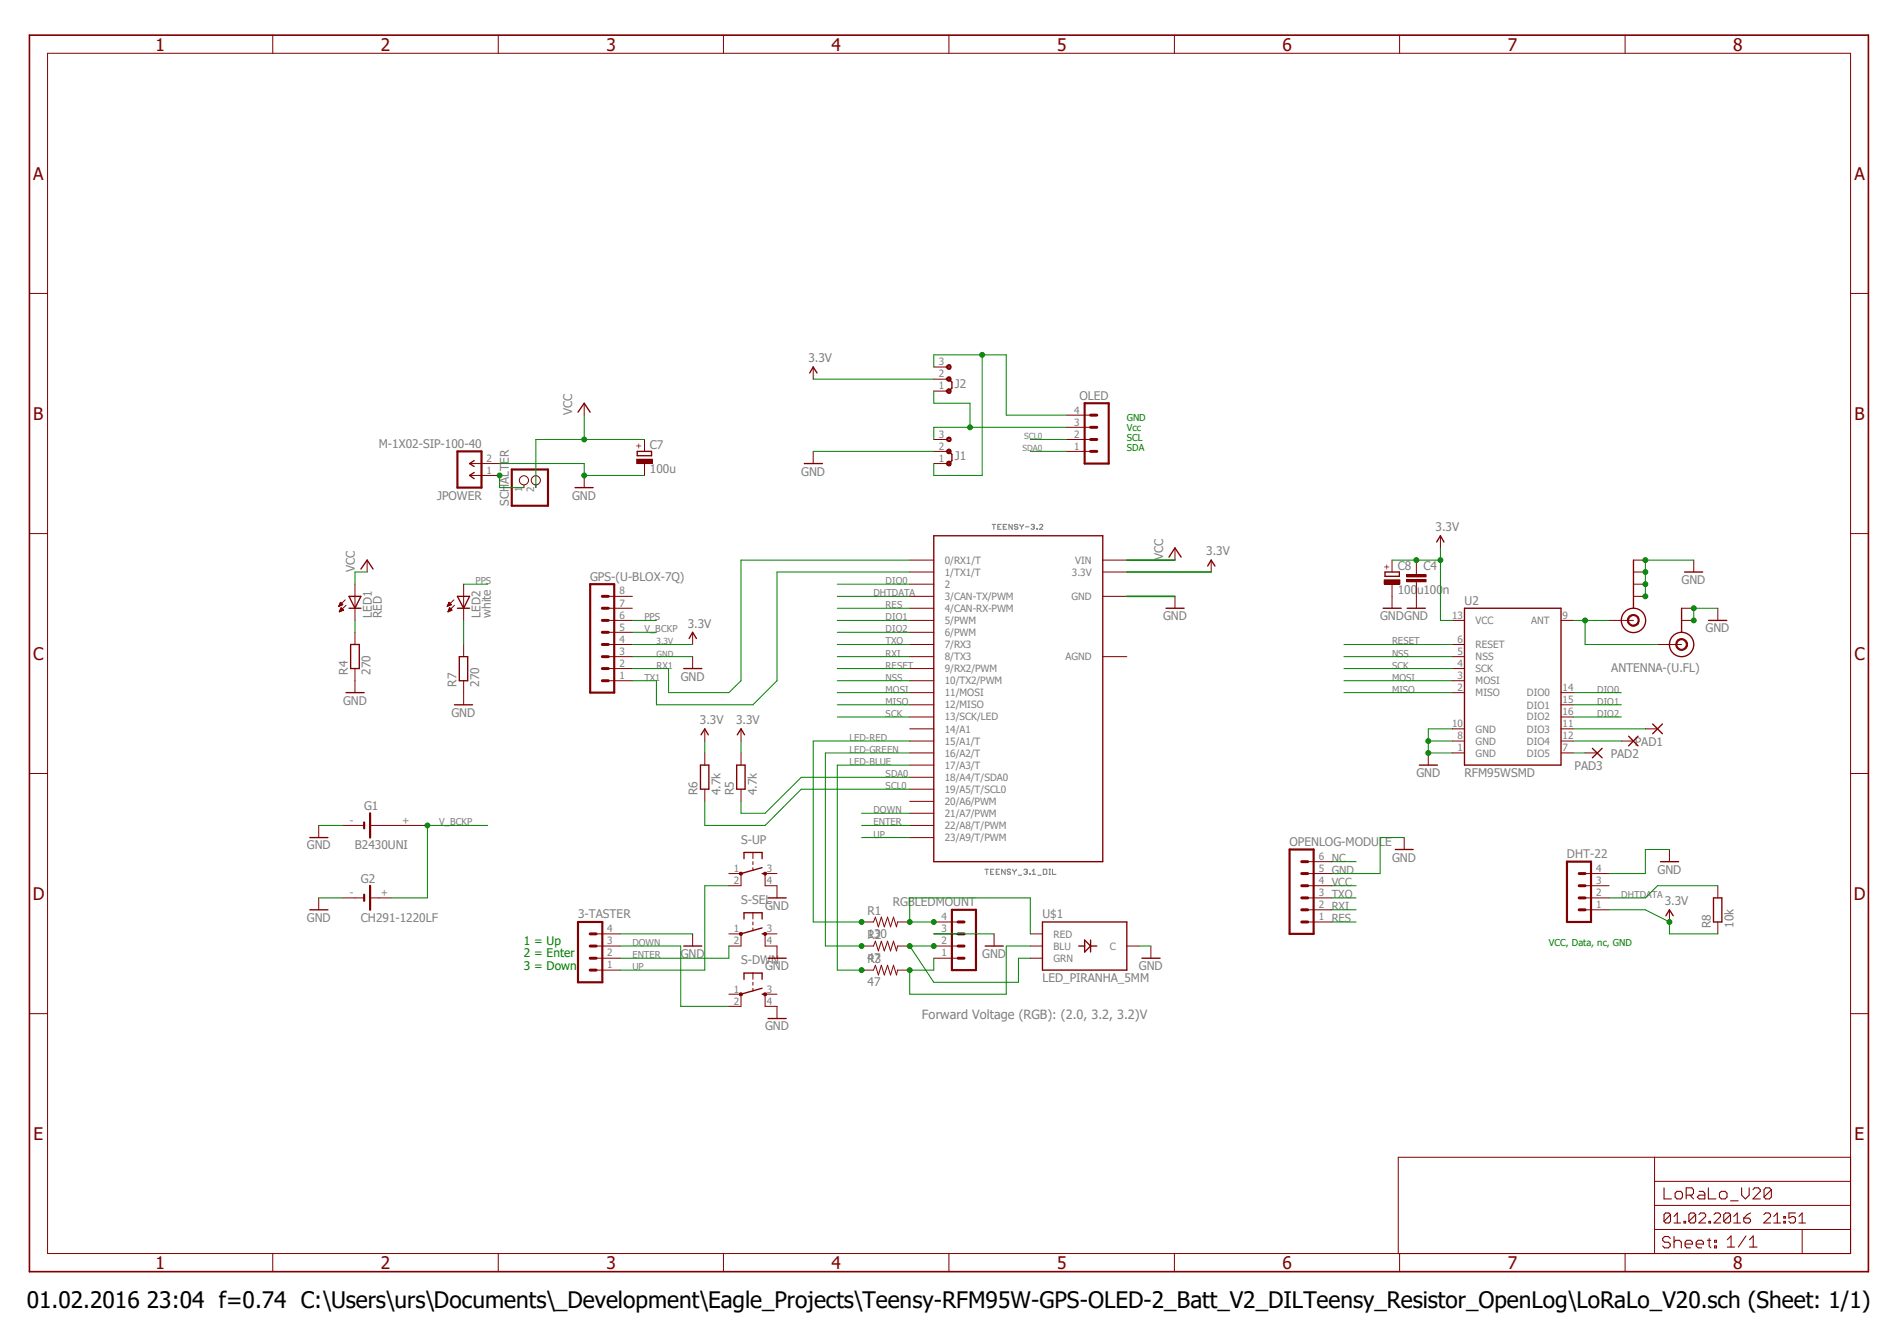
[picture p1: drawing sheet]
<svg xmlns="http://www.w3.org/2000/svg" width="297mm" height="210mm" viewBox="0 0 297 210" stroke-linecap="round" stroke-linejoin="round" font-family="sans-serif">
<path d="M4.2 5.3l288.7 194.2M292.9 5.3l-288.7 194.2" fill="none" stroke="#fff" stroke-width=".16"/>
<g fill="none" stroke="#808080" stroke-width=".17">
<path d="M155.4 82.1h.5M155.6 82.1v.7M156.2 82.5h.3M156.8 82.1h-.6v.7h.6M157.1 82.5h.3M157.6 82.1h-.5v.7h.5M158.5 82.1v.7l-.5-.7v.7M159.4 82.2l-.1-.1h-.3l-.2 .1 .2 .3h.3l.1 .1-.1 .2h-.3l-.2-.1M159.7 82.1l.3 .4M160 82.5v.3M160.2 82.1l-.2 .4M160.6 82.5h.5"/>
<path d="M161.5 82.2l.1-.1h.2l.2 .1-.2 .3M161.7 82.5h.1M161.8 82.5l.2 .1-.2 .2h-.2l-.1-.1M162.3 82.7h.2v.1h-.2zM162.8 82.2l.1-.1h.2l.2 .1v.1l-.5 .5h.5M154.2 136.1h.6M154.5 136.1v.8M155.1 136.5h.3M155.6 136.1h-.5v.8h.5M156 136.5h.2M156.5 136.1h-.5v.8h.5M157.4 136.1v.8l-.6-.8v.8"/>
<path d="M158.2 136.2l-.1-.1h-.2l-.2 .1 .2 .3h.2l.1 .1-.1 .3h-.2l-.2-.2M158.6 136.1l.2 .4M158.8 136.5v.4M159.1 136.1l-.3 .4M159.5 137h.5M160.3 136.2l.1-.1h.3l.2 .1-.2 .3M160.6 136.5h.1M160.7 136.5l.2 .1-.2 .3h-.3l-.1-.2M161.2 136.7h.1v.2h-.1zM161.6 136.9h.6M161.6 136.4l.3-.3v.8M162.5 137h.5"/>
<path d="M163.4 136.1h.3l.2 .1v.5l-.2 .2h-.3zM164.2 136.1h.3M164.2 136.9h.3M164.4 136.1v.8M164.8 136.1v.8h.6"/>
</g>
<path d="M74.2 74l-.7 .4 .7 .5M74.2 72.1l-.7 .5 .7 .4M90 76.3h2.9M90.5 64.5l1-1.4 .9 1.4M99.8 70.7h2.2v.6h-2.2zM182.6 95.2h2.8M220.3 95.2h2.9M229.3 95.2h15.1v24.6h-15.1zM263.8 89.5h2.8M222.2 119.8h2.9" fill="none" stroke="#800000" stroke-width=".21"/>
<g fill="none" stroke="#800000" stroke-width=".16">
<path d="M73.5 74.4h4.7M73.5 72.6h4.7M91.5 63.1v1.9M91.5 74.4v1.9M184 93.3v1.9M220.3 90.7h3v.4h-3zM220.3 90h3v.3h-3zM221.8 87.7v2.2M221.8 91.1v4.1M227.4 97.1h1.9M244.4 97.1h1.9M265.2 87.7v1.8"/>
<path d="M223.6 117.9v1.9M227.4 117.9h1.9M227.4 116h1.9M227.4 114.1h1.9M227.4 100.9h1.9M227.4 102.8h1.9M227.4 108.4h1.9M227.4 104.6h1.9M227.4 106.6h1.9M244.4 117.9h1.9M244.4 116h1.9M244.4 114.1h1.9"/>
<path d="M244.4 108.4h1.9M244.4 112.2h1.9M244.4 110.3h1.9"/>
</g>
<path d="M71.6 70.7h3.8v5.6h-3.8zM220.3 90.9h3M220.3 90.1h3" fill="none" stroke="#800000" stroke-width=".34"/>
<path d="M99.7 71.9h2.4v.7h-2.4z" fill-rule="evenodd" fill="#800000"/>
<path d="M99.7 71.9h2.4v.7h-2.4zM100.9 68.8v1.9M100.9 72.6v1.8" fill="none" stroke="#800000" stroke-width=".16"/>
<path d="M216.9 89.5h2.2v.7h-2.2z" fill="none" stroke="#800000" stroke-width=".21"/>
<path d="M216.7 90.8h2.5v.6h-2.5z" fill-rule="evenodd" fill="#800000"/>
<g fill="none" stroke="#800000" stroke-width=".16">
<path d="M7.4 8.3h282.4v187.9h-282.4zM42.7 5.5v2.8M78 5.5v2.8M113.3 5.5v2.8M148.6 5.5v2.8M183.9 5.5v2.8M219.2 5.5v2.8M254.5 5.5v2.8M4.6 45.9h2.8M127.3 57.4v2M289.8 45.9h2.8M82 75.9v.4"/>
<path d="M83.9 75.9v.4M127.3 70.7v1.9M167 70.7h3.8M167 68.8h3.8M167 66.9h3.8M167 65h3.8M4.6 83.5h2.8M53 94.9h.1M53.1 94.8h.2M53.1 94.8h.3M53.1 94.7h.4M53.1 95.8h.1"/>
<path d="M53.2 94.7h.4M53.2 94.6h.5M53.2 95.7h.1M53.2 94.6h.4M53.2 94.5h.3M53.2 95.6h.3M53.2 95.6h.4M53.3 94.4h.2M53.3 94.4h.1M53.3 95.5h.5M53.3 94.3h.1M53.3 95.4h.4"/>
<path d="M53.3 95.3h.3M53.3 94.3l.4 .4-.7 .2zM53.4 95.2h.1M53.4 95.1l.4 .4-.7 .3zM54.1 93.9l-1.1 1M54.2 94.7l-1.1 1.1M55.6 91.4v5.7M55.6 99v1.9M57.5 87.7v1.8M95.2 99h3.8M95.2 97.1h3.8M95.2 95.2h3.8"/>
<path d="M95.2 93.3h3.8M108.5 99v1.9M142.4 99h3.8M142.4 97.1h3.8M142.4 95.2h3.8M142.4 93.3h3.8M142.4 91.4h3.8M142.4 89.5h3.8M142.4 87.7h3.8M172.7 93.3h3.7M172.7 89.5h3.7M172.7 87.7h3.7"/>
<path d="M184 85.8v1.9M189.6 87.7v1.8M216.7 90.8h2.5v.6h-2.5zM218 87.7v1.8M218 91.4v3.8M225.5 83.9v1.9M289.8 83.5h2.8M55.6 104.6v3.8M95.2 106.6h3.8M95.2 104.6h3.8M95.2 102.8h3.8M95.2 100.9h3.8"/>
<path d="M108.5 102.8v1.8M110.4 114.1v1.9M110.4 117.9v1.9M116 114.1v1.9M116 117.9v1.9M142.4 110.3h3.8M142.4 108.4h3.8M142.4 106.6h3.8M142.4 104.6h3.8M142.4 102.8h3.8M142.4 100.9h3.8M142.4 119.8h3.8"/>
<path d="M142.4 117.9h3.8M142.4 116h3.8M142.4 114.1h3.8M142.4 112.2h3.8M172.7 102.8h3.7M4.6 121.1h2.8M49.9 129.2v1.9M53.7 129.2h3.3M58 129.2h8.9M110.4 123.5v1.9M116 123.5v1.9M142.4 131.1h3.8"/>
<path d="M142.4 129.2h3.8M142.4 127.3h3.8M142.4 125.4h3.8M142.4 123.5h3.8M142.4 121.7h3.8M289.8 121.1h2.8M4.6 158.7h2.8M93.3 151.8h3.8M93.3 150h3.8M93.3 148.1h3.8M93.3 146.2h3.8M108.5 146.2v1.9"/>
<path d="M289.8 158.7h2.8M42.7 196.2v2.9M78 196.2v2.9M113.3 196.2v2.9M148.6 196.2v2.9M183.9 196.2v2.9M219.2 196.2v2.9M254.5 196.2v2.9M259.1 192.4h30.7M259.1 181.1v15.1M259.1 188.7h30.7M259.1 184.9h30.7"/>
<path d="M282.2 192.4v3.8M289.8 181.1h-70.9v15.1"/>
<circle cx="82" cy="75.2" r=".72"/>
<circle cx="83.9" cy="75.2" r=".72"/>
</g>
<g fill="none" stroke="#800000" stroke-width=".21">
<path d="M126.8 58.4l.5-1 .6 1M125.9 72.6h2.9M54.6 95.2h1.9M54.6 93.3h1.9l-.9 1.9zM56.5 89.1l1-1.4 .9 1.4M107.9 99.9l.6-.9 .5 .9M146.2 83.9h26.5v51h-26.5zM183 87.2l1-1.4 1 1.4M189.1 88.6l.5-.9 .6 .9M216.6 95.2h2.8M225 84.8l.5-.9 .6 .9M255.8 87.7v7.5"/>
<path d="M54.2 108.4h2.8M54.9 100.9h1.4v3.7h-1.4zM107.1 104.6h2.8M109.7 119.8h1.3v3.7h-1.3zM109.8 115l.6-.9 .5 .9M115.4 119.8h1.3v3.7h-1.3zM115.4 115l.6-.9 .6 .9M48.5 131.1h2.8M107.1 148.1h2.8"/>
</g>
<g fill="none" stroke="#800000" stroke-width=".17">
<path d="M260.6 185.9v1.8h1.1M261.5 193.8l-.3-.3h-.6l-.3 .3v.3l.3 .3h.6l.3 .3v.3l-.3 .3h-.6l-.3-.3M261.6 190.1l-.3-.2h-.5l-.2 .2v1.1M261.6 190.1v1.1l-.3 .2h-.5l-.2-.2M261.6 190.1l-1 1.1M262.1 191.4h1M262.1 190.4l.5-.5v1.5M262.1 193.5v1.8M262.1 194.4l.3-.3h.6l.3 .3v.9M262.3 186.8l.3-.3h.6l.2 .3v.6l-.2 .3h-.6l-.3-.3zM263.7 191.2h.2v.2h-.2zM263.9 194.7h1.1v-.3l-.3-.3h-.6l-.2 .3v.6l.2 .3h.6"/>
<path d="M264 187.1h.9l.3-.3v-.6l-.3-.3h-.9v1.8M264.6 187.1l.6 .6M265.5 190.1l-.2-.2h-.6l-.2 .2v1.1M265.5 190.1v1.1l-.2 .2h-.6l-.2-.2M265.5 190.1l-1 1.1M265.6 194.7h1.1v-.3l-.3-.3h-.5l-.3 .3v.6l.3 .3h.5M266 190.1l.3-.2h.5l.3 .2v.3l-1.1 1h1.1M266.1 186.5h.6l.3 .3v.9h-.9l-.3-.3 .3-.3h.9M267.3 194.1h.6M267.5 185.9v1.8h1.2M267.6 191.2h.2v.2h-.2zM267.6 193.8v1.2l.3 .3"/>
<path d="M268.4 190.1l.2-.2h.6l.2 .2v.3l-1 1h1M268.5 194.1h.3v.3h-.3zM268.5 195h.3v.3h-.3zM269.2 186.8l.3-.3h.6l.3 .3v.6l-.3 .3h-.6l-.3-.3zM270.5 194.1l.6-.6v1.7M270.5 195.2h1.1M271 188h1.2M271 190.1l-.3-.2h-.5l-.3 .2v1.1M271 190.1v1.1l-.3 .2h-.5l-.3-.2M271 190.1l-1.1 1.1M271.5 191.4h1M271.5 190.4l.5-.5v1.5"/>
<path d="M272.7 185.9v1.2l.6 .6 .6-.6v-1.2M273 190.7h.9l.2 .2v.3l-.2 .2h-.6l-.3-.2zM273.4 193.5l-1.2 1.7M273.9 195.2h1.2M273.9 194.1l.6-.6v1.7M274.1 189.9l-.5 .2-.6 .6M274.5 186.2l.2-.3h.6l.3 .3v.3l-1.1 1.2h1.1M276.2 190.1l.3-.2h.5l.2 .2v.3l-1 1h1M277.4 186.2v1.2l-.3 .3h-.6l-.3-.3M277.4 186.2l-.3-.3h-.6l-.3 .3v1.2M277.4 186.2l-1.2 1.2M277.7 191.4h1.1"/>
<path d="M277.7 190.4l.6-.5v1.5M279.3 191.2h.3v.2h-.3zM279.3 190.4h.3v.3h-.3zM281.1 189.9h-1v.8l.5-.3h.3l.2 .3v.5l-.2 .2h-.5l-.3-.2M281.7 191.4h1M281.7 190.4l.5-.5v1.5"/>
</g>
<path d="M4.6 5.5h288v193.6h-288z" fill="none" stroke="#800000" stroke-width=".25"/>
<path d="M80.1 73.5h5.7v5.7h-5.7zM169.8 63.1h3.8v9.5h-3.8zM92.4 91.4h3.8v17h-3.8zM57 128.7v1M58 127.3v3.8M90.5 144.3h3.8v9.5h-3.8z" fill="none" stroke="#800000" stroke-width=".34"/>
<g fill="none" stroke="#800000" stroke-width=".47">
<path d="M170.8 66.9h.9M170.8 68.8h.9M170.8 70.7h.9M170.8 65h.9M94.3 99h.9M94.3 93.3h.9M94.3 95.2h.9M94.3 97.1h.9M94.3 102.8h.9M94.3 104.6h.9M94.3 106.6h.9M94.3 100.9h.9"/>
<path d="M92.4 148.1h.9M92.4 150h.9M92.4 151.8h.9M92.4 146.2h.9"/>
</g>
<path d="M255.1 96.4a.94 .94 0 0 1 1.5 .3 .94 .94 0 0 1-.6 1.3 .94 .94 0 0 1-1.2-.9h.2a.75 .75 0 0 1 .9-.7 .75 .75 0 0 1 .5 1 .75 .75 0 0 1-1.1 .3l-.2-.3-.1-.3h-.2l.1-.4z" fill-rule="evenodd" fill="#800000"/>
<g fill="none" stroke="#800000" stroke-width=".16">
<path d="M252 97.1h3.8M255.1 96.4a.94 .94 0 0 1 1.5 .3 .94 .94 0 0 1-.6 1.3 .94 .94 0 0 1-1.2-.9h.2a.75 .75 0 0 1 .9-.7 .75 .75 0 0 1 .5 1 .75 .75 0 0 1-1.1 .3l-.2-.3-.1-.3h-.2l.1-.4zM255.8 93.3h1.8M255.8 91.4h1.8M255.8 89.5h1.8M255.8 87.7h1.8M116 136.7v1.9M117.9 133.4v1M117.9 134.9v.4M117.9 135.8v.5M119.8 136.7v1.9M134.9 144.3h1.9l.3-.7 .4 1.5 .5-1.5 .5 1.5 .5-1.5 .4 1.5 .5-1.5 .5 1.5 .1-.8h1.9"/>
<path d="M134.9 148.1h1.9l.3-.8 .4 1.5 .5-1.5 .5 1.5 .5-1.5 .4 1.5 .5-1.5 .5 1.5 .1-.7h1.9M134.9 151.8h1.9l.3-.7 .4 1.5 .5-1.5 .5 1.5 .5-1.5 .4 1.5 .5-1.5 .5 1.5 .1-.8h1.9M155.7 146.2v1.9"/>
</g>
<g fill="none" stroke="#800000" stroke-width=".21">
<path d="M116.5 134.4v-1h2.8v1M119.3 136.7h.5M119.3 135.8l-3.3 .9M154.3 148.1h2.8"/>
<circle cx="255.8" cy="97.1" r="1.91"/>
</g>
<path d="M115.8 136.6h.4v.3l-.2 .1-.2-.1z" fill-rule="evenodd" fill="#800000"/>
<path d="M115.8 136.6h.4v.3l-.2 .1-.2-.1z" fill="none" stroke="#800000" stroke-width=".16"/>
<circle cx="119.8" cy="136.8" r=".24" fill="#800000"/>
<g fill="none" stroke="#800000" stroke-width=".16">
<path d="M114.1 136.7h1.9M114.1 138.6h1.9M119.8 136.7h1.9M119.8 138.6h1.9M116 146.2v1.9M117.9 142.9v.9M117.9 144.3v.5M117.9 145.2v.5M119.8 146.2v1.9"/>
<circle cx="119.8" cy="136.8" r=".24"/>
</g>
<path d="M116.5 143.8v-.9h2.8v.9M119.3 146.2h.5M119.3 145.2l-3.3 1" fill="none" stroke="#800000" stroke-width=".21"/>
<path d="M115.8 146h.4v.3l-.2 .1-.2-.1z" fill-rule="evenodd" fill="#800000"/>
<path d="M115.8 146h.4v.3l-.2 .1-.2-.1z" fill="none" stroke="#800000" stroke-width=".16"/>
<circle cx="119.8" cy="146.2" r=".24" fill="#800000"/>
<g fill="none" stroke="#800000" stroke-width=".16">
<path d="M114.1 146.2h1.9M114.1 148.1h1.9M116 155.6v1.9M117.9 152.3v1M117.9 153.8v.4M117.9 154.7v.5M119.8 146.2h1.9M119.8 148.1h1.9M119.8 155.6v1.9"/>
<circle cx="119.8" cy="146.2" r=".24"/>
</g>
<path d="M116.5 153.3v-1h2.8v1M119.3 155.6h.5M119.3 154.7l-3.3 .9" fill="none" stroke="#800000" stroke-width=".21"/>
<path d="M115.8 155.4h.4v.4h-.4z" fill-rule="evenodd" fill="#800000"/>
<path d="M115.8 155.4h.4v.4h-.4z" fill="none" stroke="#800000" stroke-width=".16"/>
<path d="M119.6 155.4h.4l.1 .2-.1 .2h-.4l-.1-.2z" fill-rule="evenodd" fill="#800000"/>
<path d="M148.1 72.6h.2M148.1 70.7h.2M148.1 68.8h.2M121.7 138.6v1.9M114.1 155.6h1.9M114.1 157.5h1.9M119.6 155.4h.4l.1 .2-.1 .2h-.4l-.1-.2zM119.8 155.6h1.9M119.8 157.5h1.9v1.9M121.7 148.1v1.9" fill="none" stroke="#800000" stroke-width=".16"/>
<path d="M148.6 70.7l.5 .4v1l-.5 .5M120.3 140.5h2.8M120.3 150h2.8M120.3 159.4h2.8" fill="none" stroke="#800000" stroke-width=".21"/>
<path d="M148.3 72.3l.2-.1h.3l.1 .2-.1 .5h-.3l-.2-.1-.1-.2h.2l.1-.3 .3 .2-.1 .2h-.2l-.1-.1h-.2z" fill-rule="evenodd" fill="#800000"/>
<path d="M148.3 72.3l.2-.1h.3l.1 .2-.1 .5h-.3l-.2-.1-.1-.2h.2l.1-.3 .3 .2-.1 .2h-.2l-.1-.1h-.2z" fill="none" stroke="#800000" stroke-width=".16"/>
<path d="M148.3 70.4l.2-.1 .3 .1 .1 .1-.1 .5h-.3l-.2-.1-.1-.2h.2l.1-.2 .3 .1v.1l-.3 .2-.1-.2h-.2z" fill-rule="evenodd" fill="#800000"/>
<path d="M148.3 70.4l.2-.1 .3 .1 .1 .1-.1 .5h-.3l-.2-.1-.1-.2h.2l.1-.2 .3 .1v.1l-.3 .2-.1-.2h-.2z" fill="none" stroke="#800000" stroke-width=".16"/>
<path d="M148.3 68.5l.2-.1 .3 .1 .1 .2-.1 .4h-.3l-.2-.1-.1-.2h.2l.1-.2 .3 .1-.1 .3h-.2l-.1-.2h-.2z" fill-rule="evenodd" fill="#800000"/>
<path d="M148.1 59.4h.2M148.1 57.4h.2M146.2 72.6h1.9M146.2 70.7h1.9M146.2 68.8h1.9M148.1 61.2h.2M148.3 68.5l.2-.1 .3 .1 .1 .2-.1 .4h-.3l-.2-.1-.1-.2h.2l.1-.2 .3 .1-.1 .3h-.2l-.1-.2h-.2z" fill="none" stroke="#800000" stroke-width=".16"/>
<path d="M148.6 59.4l.5 .4v.9l-.5 .5" fill="none" stroke="#800000" stroke-width=".21"/>
<path d="M148.3 61l.2-.2 .3 .1 .1 .2-.1 .5h-.3l-.2-.1-.1-.3h.2l.1-.2 .3 .2v.1l-.3 .1-.1-.2h-.2z" fill-rule="evenodd" fill="#800000"/>
<path d="M148.3 61l.2-.2 .3 .1 .1 .2-.1 .5h-.3l-.2-.1-.1-.3h.2l.1-.2 .3 .2v.1l-.3 .1-.1-.2h-.2z" fill="none" stroke="#800000" stroke-width=".16"/>
<path d="M148.3 59.1l.2-.1h.3l.1 .2-.1 .4-.3 .1-.2-.1-.1-.2h.2l.1-.3 .3 .2-.1 .2h-.2l-.1-.1h-.2z" fill-rule="evenodd" fill="#800000"/>
<path d="M148.3 59.1l.2-.1h.3l.1 .2-.1 .4-.3 .1-.2-.1-.1-.2h.2l.1-.3 .3 .2-.1 .2h-.2l-.1-.1h-.2z" fill="none" stroke="#800000" stroke-width=".16"/>
<path d="M148.3 57.2l.2-.1h.3l.1 .2-.1 .5h-.3l-.2-.1-.1-.3h.2l.1-.1 .3 .1-.1 .2h-.2l-.1-.2h-.2z" fill-rule="evenodd" fill="#800000"/>
<path d="M146.2 59.4h1.9M146.2 57.4h1.9M148.3 57.2l.2-.1h.3l.1 .2-.1 .5h-.3l-.2-.1-.1-.3h.2l.1-.1 .3 .1-.1 .2h-.2l-.1-.2h-.2zM146.2 61.2h1.9" fill="none" stroke="#800000" stroke-width=".16"/>
<path d="M263.3 95.2v3.8" fill="none" stroke="#800000" stroke-width=".21"/>
<path d="M262.7 100.2a.95 .95 0 0 1 1.4 .2 .95 .95 0 0 1-.5 1.4 .95 .95 0 0 1-1.2-.9h.1a.75 .75 0 0 1 1-.8 .75 .75 0 0 1 .4 1.2 .75 .75 0 0 1-1.3-.1l-.1-.3h-.1z" fill-rule="evenodd" fill="#800000"/>
<g fill="none" stroke="#800000" stroke-width=".16">
<path d="M70.1 94.9h.1M70.1 94.8h.2M70.1 94.8h.3M70.1 94.7h.4M70.1 94.7h.6M70.1 95.8h.1M70.2 94.6h.5M70.2 94.6h.4M70.2 95.7h.2M70.2 95.6h.3M70.2 94.5h.3M70.2 94.4h.3"/>
<path d="M70.2 95.6h.4M70.2 95.5h.5M70.3 94.4h.1M70.3 94.3h.1M70.3 95.5h.4M70.3 95.4h.4M70.3 94.3l.4 .4-.7 .2zM70.3 95.3h.4M70.4 95.3h.2M70.4 95.2h.1M70.4 95.1l.4 .4-.7 .3zM71.1 93.9l-1.1 1"/>
<path d="M71.2 94.7l-1.1 1.1M72.6 91.4v5.7M263.3 97.1h1.9M263.3 95.2h1.9M269 95.2v1.9M72.6 100.9v1.9M72.6 106.6v3.7M248.2 117.9h1.9M253.9 116h1.9M257.6 114.1h1.9M259.5 100.9h3.8M262.7 100.2a.95 .95 0 0 1 1.4 .2 .95 .95 0 0 1-.5 1.4 .95 .95 0 0 1-1.2-.9h.1a.75 .75 0 0 1 1-.8 .75 .75 0 0 1 .4 1.2 .75 .75 0 0 1-1.3-.1l-.1-.3h-.1z"/>
<path d="M204.8 138.6h3.7M204.8 136.7h3.7M204.8 134.9h3.7M219.9 131.1v1.9M248.2 138.6h3.8M248.2 136.7h3.8M261.4 133v1.9M269 138.6v1.9M49.9 140.5v1.9M53.7 140.5h3.3M58 140.5h3.3M146.2 150h3.8"/>
<path d="M146.2 148.1h3.8M146.2 146.2h3.8M146.2 144.3h3.8M161.3 150h1.9M161.3 148.1h1.9M161.3 146.2h1.9M176.4 148.1h1.9M180.2 148.1v1.9M204.8 140.5h3.7M204.8 144.3h3.7M204.8 142.4h3.7M248.2 140.5h3.8"/>
<path d="M248.2 142.4h3.8M261.4 142.4v1.9M269 144.3v1.9"/>
</g>
<g fill="none" stroke="#800000" stroke-width=".21">
<path d="M71.6 93.3h1.9l-.9 1.9zM71.6 95.2h1.9M267.5 97.1h2.9M71.2 110.3h2.8M71.9 102.8h1.3v3.8h-1.3zM249.3 117.1l1.6 1.5M250.9 117.1l-1.6 1.5M255 115.2l1.5 1.6M256.5 115.2l-1.5 1.6M258.8 113.3l1.5 1.6M260.3 113.3l-1.5 1.6M218.5 133h2.8"/>
<path d="M260 134.9h2.8M48.5 142.4h2.8M163.2 144.3h13.2v7.5h-13.2zM168.9 148.1h.9M169.8 147.2l1 .9-1 .9zM170.8 147.2v1.8M170.8 148.1h.9M178.8 150h2.8M260.9 143.3l.5-.9 .6 .9M268.3 140.5h1.3v3.8h-1.3z"/>
<circle cx="263.3" cy="100.9" r="1.91"/>
</g>
<path d="M58 138.6v3.8M201.9 133h3.8v13.2h-3.8zM245.4 134.9h3.7v9.4h-3.7zM57 140v1M149.1 142.4h3.7v9.4h-3.7z" fill="none" stroke="#800000" stroke-width=".34"/>
<g fill="none" stroke="#800000" stroke-width=".47">
<path d="M203.8 136.7h1M203.8 138.6h1M203.8 134.9h1M247.3 136.7h.9M247.3 138.6h.9M150 146.2h1M150 148.1h1M150 150h1M150 144.3h1M203.8 144.3h1M203.8 140.5h1M203.8 142.4h1"/>
<path d="M247.3 140.5h.9M247.3 142.4h.9"/>
</g>
<path d="M223.6 116h3.8M227.4 114.1h-3.8v3.8h3.8" fill="none" stroke="#008000" stroke-width=".16"/>
<circle cx="223.6" cy="117.9" r=".38" fill="#008000"/>
<circle cx="223.6" cy="117.9" r=".38" fill="none" stroke="#008000" stroke-width=".16"/>
<circle cx="223.6" cy="116" r=".38" fill="#008000"/>
<g fill="none" stroke="#008000" stroke-width=".16">
<path d="M78.2 72.6h13.3v1.8h9.4"/>
<circle cx="223.6" cy="116" r=".38"/>
</g>
<circle cx="91.5" cy="74.4" r=".38" fill="#008000"/>
<g fill="none" stroke="#008000" stroke-width=".16">
<path d="M265.2 87.7h-7.6v5.6M99 102.8h9.5M49.9 129.2h3.8M97.1 146.2h11.4"/>
<circle cx="91.5" cy="74.4" r=".38"/>
</g>
<path d="M176.4 93.3h7.6" fill="none" stroke="#008000" stroke-width=".25"/>
<circle cx="257.6" cy="87.7" r=".38" fill="#008000"/>
<circle cx="257.6" cy="87.7" r=".38" fill="none" stroke="#008000" stroke-width=".16"/>
<circle cx="257.6" cy="89.5" r=".38" fill="#008000"/>
<circle cx="257.6" cy="89.5" r=".38" fill="none" stroke="#008000" stroke-width=".16"/>
<circle cx="257.6" cy="91.4" r=".38" fill="#008000"/>
<circle cx="257.6" cy="91.4" r=".38" fill="none" stroke="#008000" stroke-width=".16"/>
<circle cx="257.6" cy="93.3" r=".38" fill="#008000"/>
<g fill="none" stroke="#008000" stroke-width=".16">
<path d="M269 95.2h-3.8v1.9"/>
<circle cx="257.6" cy="93.3" r=".38"/>
</g>
<circle cx="265.2" cy="97.1" r=".38" fill="#008000"/>
<circle cx="265.2" cy="97.1" r=".38" fill="none" stroke="#008000" stroke-width=".16"/>
<circle cx="265.2" cy="95.2" r=".38" fill="#008000"/>
<g fill="none" stroke="#008000" stroke-width=".16">
<path d="M91.5 65v3.8M100.9 68.8h-17v7.5M127.3 70.7h18.9M219.9 131.1h-3.8v5.6h-7.6M261.4 133h-3.8v3.7h-5.6M49.9 140.5h3.8M146.2 146.2h9.5M178.3 148.1h1.9"/>
<circle cx="265.2" cy="95.2" r=".38"/>
</g>
<circle cx="91.5" cy="68.8" r=".38" fill="#008000"/>
<g fill="none" stroke="#008000" stroke-width=".16">
<path d="M161.3 70.7h5.7M161.3 68.8h5.7M55.6 97.1v1.9M57.5 89.5h-1.9v1.9M131.1 91.4h11.3M221.8 87.7h3.7M225.5 85.8v11.3h1.9M99 100.9h9.5M131.1 106.6h11.3M131.1 108.4h11.3M131.1 110.3h11.3M131.1 112.2h11.3"/>
<path d="M131.1 104.6h11.3M210.4 102.8h17M210.4 106.6h17M210.4 108.4h17M210.4 104.6h17M210.4 100.9h17M246.3 108.4h7.6M114.1 138.6h-3.7v13.2h-13.3M134.9 127.3h7.5M134.9 129.2h7.5M134.9 131.1h7.5M142.4 121.7h-16.9l-5.7 5.6h-3.8v-1.9"/>
<path d="M142.4 123.5h-16.9l-5.7 5.7h-9.4v-3.8M208.5 138.6h3.8M97.1 148.1h9.5v9.4h7.5M114.1 148.1v1.9h-17"/>
<circle cx="91.5" cy="68.8" r=".38"/>
</g>
<path d="M176.4 87.7h7.6M176.4 89.5h13.2" fill="none" stroke="#008000" stroke-width=".25"/>
<circle cx="225.5" cy="87.7" r=".38" fill="#008000"/>
<g fill="none" stroke="#008000" stroke-width=".16">
<path d="M218 87.7h3.8"/>
<circle cx="225.5" cy="87.7" r=".38"/>
</g>
<circle cx="221.8" cy="87.7" r=".38" fill="#008000"/>
<g fill="none" stroke="#008000" stroke-width=".16">
<path d="M127.3 59.4h18.9M110.4 116v1.9M116 116v1.9M252 142.4h5.6l3.8 1.9v1.9h7.6"/>
<circle cx="221.8" cy="87.7" r=".38"/>
</g>
<circle cx="261.4" cy="144.3" r=".38" fill="#008000"/>
<g fill="none" stroke="#008000" stroke-width=".16">
<path d="M99 99h3.8M142.4 87.7h-26.4v18.9l-1.9 1.8h-9.4v-3.8h-5.7M142.4 89.5h-20.7v17.1l-3.8 3.7h-15.1v-3.7h-3.8M76.4 129.2h-9.5v11.3h-5.6"/>
<circle cx="261.4" cy="144.3" r=".38"/>
</g>
<circle cx="66.9" cy="129.2" r=".38" fill="#008000"/>
<g fill="none" stroke="#008000" stroke-width=".16">
<path d="M246.3 97.1h5.7M248.2 97.1v3.8h11.3"/>
<circle cx="66.9" cy="129.2" r=".38"/>
</g>
<circle cx="248.2" cy="97.1" r=".38" fill="#008000"/>
<g fill="none" stroke="#008000" stroke-width=".16">
<path d="M146.2 55.5h11.4v9.5h9.4M153.8 55.5v18.9h-7.6"/>
<circle cx="248.2" cy="97.1" r=".38"/>
</g>
<circle cx="153.8" cy="55.5" r=".38" fill="#008000"/>
<g fill="none" stroke="#008000" stroke-width=".16">
<path d="M146.2 55.5v1.9M146.2 72.6v1.8M146.2 66.9h20.8M146.2 63.1h5.7v3.8"/>
<circle cx="153.8" cy="55.5" r=".38"/>
</g>
<circle cx="151.9" cy="66.9" r=".38" fill="#008000"/>
<g fill="none" stroke="#008000" stroke-width=".16">
<path d="M146.2 61.2v1.9M146.2 66.9v1.9M131.1 97.1h11.3M131.1 99h11.3M246.3 110.3h7.6M246.3 112.2h7.6"/>
<circle cx="151.9" cy="66.9" r=".38"/>
</g>
<circle cx="134.9" cy="144.3" r=".38" fill="#008000"/>
<g fill="none" stroke="#008000" stroke-width=".16">
<path d="M142.4 116h-15.1v28.3h7.6"/>
<circle cx="134.9" cy="144.3" r=".38"/>
</g>
<circle cx="134.9" cy="148.1" r=".38" fill="#008000"/>
<g fill="none" stroke="#008000" stroke-width=".16">
<path d="M142.4 117.9h-13.2v30.2h5.7"/>
<circle cx="134.9" cy="148.1" r=".38"/>
</g>
<circle cx="134.9" cy="151.8" r=".38" fill="#008000"/>
<g fill="none" stroke="#008000" stroke-width=".16">
<path d="M142.4 119.8h-11.3v32h3.8M246.3 116h7.6M246.3 117.9h1.9M246.3 114.1h11.3"/>
<circle cx="134.9" cy="151.8" r=".38"/>
</g>
<circle cx="142.4" cy="144.3" r=".38" fill="#008000"/>
<g fill="none" stroke="#008000" stroke-width=".16">
<path d="M146.2 144.3h-3.8v-3.8h18.9v5.7"/>
<circle cx="142.4" cy="144.3" r=".38"/>
</g>
<circle cx="146.2" cy="144.3" r=".38" fill="#008000"/>
<g fill="none" stroke="#008000" stroke-width=".16">
<path d="M142.4 148.1h3.8"/>
<circle cx="146.2" cy="144.3" r=".38"/>
</g>
<circle cx="142.4" cy="148.1" r=".38" fill="#008000"/>
<g fill="none" stroke="#008000" stroke-width=".16">
<path d="M142.4 148.1l3.8 5.7h13.3v-3.8h1.8"/>
<circle cx="142.4" cy="148.1" r=".38"/>
</g>
<circle cx="146.2" cy="148.1" r=".38" fill="#008000"/>
<circle cx="146.2" cy="148.1" r=".38" fill="none" stroke="#008000" stroke-width=".16"/>
<circle cx="142.4" cy="151.8" r=".38" fill="#008000"/>
<g fill="none" stroke="#008000" stroke-width=".16">
<path d="M72.6 97.1v3.8M72.6 91.4h3.8M99 97.1h3.8M161.3 148.1h-3.7v7.5h-15.2v-3.8h3.8v-1.8"/>
<circle cx="142.4" cy="151.8" r=".38"/>
</g>
<circle cx="78.2" cy="74.4" r=".38" fill="#008000"/>
<g fill="none" stroke="#008000" stroke-width=".16">
<path d="M78.2 74.4v1.9h3.8M131.1 93.3h11.3M131.1 95.2h11.3M131.1 100.9h11.3M131.1 102.8h11.3M208.5 134.9h3.8M269 138.6h-9.5l-1.9 1.9h-5.6M208.5 140.5h3.8M208.5 142.4h3.8M208.5 144.3h3.8"/>
<circle cx="78.2" cy="74.4" r=".38"/>
</g>
<text font-size="3.6" x="4.2" y="204.7">01.02.2016 23:04 f=0.74 C:\Users\urs\Documents\_Development\Eagle_Projects\Teensy-RFM95W-GPS-OLED-2_Batt_V2_DILTeensy_Resistor_OpenLog\LoRaLo_V20.sch (Sheet: 1/1)</text>
<g font-size="2.7" fill="#800000">
<text x="24.3" y="7.9">1</text>
<text x="59.6" y="7.9">2</text>
<text x="95" y="7.9">3</text>
<text x="130.2" y="7.9">4</text>
<text x="165.5" y="7.9">5</text>
<text x="200.8" y="7.9">6</text>
<text x="236.1" y="7.9">7</text>
<text x="271.4" y="7.9">8</text>
<text x="5.2" y="28.1">A</text>
<text x="290.4" y="28.1">A</text>
<text x="5.2" y="65.7">B</text>
<text x="290.4" y="65.7">B</text>
<text x="5.2" y="103.3">C</text>
<text x="290.4" y="103.3">C</text>
<text x="5.1" y="140.8">D</text>
<text x="290.3" y="140.8">D</text>
<text x="5.2" y="178.4">E</text>
<text x="290.4" y="178.4">E</text>
<text x="24.3" y="198.6">1</text>
<text x="59.6" y="198.6">2</text>
<text x="95" y="198.6">3</text>
<text x="130.2" y="198.6">4</text>
<text x="165.5" y="198.6">5</text>
<text x="200.8" y="198.6">6</text>
<text x="236.1" y="198.6">7</text>
<text x="271.4" y="198.6">8</text>
</g>
<text font-size="2" fill="#808080" x="144.4" y="159.4">Forward Voltage (RGB): (2.0, 3.2, 3.2)V</text>
<g font-size="1.9" fill="#808080">
<text x="126.6" y="56.7">3.3V</text>
<text x="89.6" y="65" transform="rotate(-90 89.6 65)">VCC</text>
<text x="149.5" y="60.7">J2</text>
<text x="169" y="62.6">OLED</text>
<text x="59.3" y="70.1">M-1X02-SIP-100-40</text>
<text x="101.8" y="70.3">C7</text>
<text x="149.5" y="72">J1</text>
<text x="101.8" y="74.1">100u</text>
<text x="125.5" y="74.5">GND</text>
<text x="68.4" y="78.2">JPOWER</text>
<text x="79.7" y="79.2" transform="rotate(-90 79.7 79.2)">SCHALTER</text>
<text x="89.6" y="78.2">GND</text>
<text x="224.8" y="83.1">3.3V</text>
<text x="55.6" y="89.5" transform="rotate(-90 55.6 89.5)">VCC</text>
<text x="182.1" y="87.7" transform="rotate(-90 182.1 87.7)">VCC</text>
<text x="188.9" y="86.9">3.3V</text>
<text x="218.9" y="89.2">C8</text>
<text x="222.9" y="89.3">C4</text>
<text x="92.4" y="90.9">GPS-(U-BLOX-7Q)</text>
<text x="218.9" y="93">100u100n</text>
<text x="229.3" y="94.7">U2</text>
<text x="263.3" y="91.4">GND</text>
<text x="58.2" y="96.7" transform="rotate(-90 58.2 96.7)">LED1</text>
<text x="59.8" y="96.7" transform="rotate(-90 59.8 96.7)">RED</text>
<text x="75.2" y="96.7" transform="rotate(-90 75.2 96.7)">LED2</text>
<text x="76.8" y="96.7" transform="rotate(-90 76.8 96.7)">white</text>
<text x="107.7" y="98.3">3.3V</text>
<text x="182.1" y="97.1">GND</text>
<text x="216.1" y="97.1">GNDGND</text>
<text x="267.1" y="99">GND</text>
<text x="54.5" y="105.6" transform="rotate(-90 54.5 105.6)">R4</text>
<text x="58" y="105.6" transform="rotate(-90 58 105.6)">270</text>
<text x="71.5" y="107.5" transform="rotate(-90 71.5 107.5)">R7</text>
<text x="75.1" y="107.5" transform="rotate(-90 75.1 107.5)">270</text>
<text x="106.6" y="106.6">GND</text>
<text x="252.3" y="105.2">ANTENNA-(U.FL)</text>
<text x="53.7" y="110.3">GND</text>
<text x="70.7" y="112.2">GND</text>
<text x="109.6" y="113.3">3.3V</text>
<text x="115.3" y="113.3">3.3V</text>
<text x="252.2" y="118.7">PAD2</text>
<text x="256" y="116.8">PAD1</text>
<text x="109.2" y="124.5" transform="rotate(-90 109.2 124.5)">R6</text>
<text x="112.8" y="124.5" transform="rotate(-90 112.8 124.5)">4.7k</text>
<text x="114.9" y="124.5" transform="rotate(-90 114.9 124.5)">R5</text>
<text x="118.5" y="124.5" transform="rotate(-90 118.5 124.5)">4.7k</text>
<text x="221.8" y="121.7">GND</text>
<text x="229.3" y="121.7">RFM95WSMD</text>
<text x="246.5" y="120.6">PAD3</text>
<text x="57" y="126.8">G1</text>
<text x="48" y="133">GND</text>
<text x="55.6" y="133">B2430UNI</text>
<text x="116" y="132">S-UP</text>
<text x="201.9" y="132.4">OPENLOG-MODULE</text>
<text x="218" y="134.9">GND</text>
<text x="245.4" y="134.3">DHT-22</text>
<text x="259.5" y="136.7">GND</text>
<text x="56.5" y="138.2">G2</text>
<text x="90.5" y="143.7">3-TASTER</text>
<text x="116" y="141.5">S-SEL</text>
<text x="119.8" y="142.4">GND</text>
<text x="135.8" y="143.2">R1</text>
<text x="139.8" y="141.9">RGBLEDMOUNT</text>
<text x="163.2" y="143.7">U$1</text>
<text x="260.7" y="141.6">3.3V</text>
<text x="48" y="144.3">GND</text>
<text x="56.5" y="144.3">CH291-1220LF</text>
<text x="106.6" y="150">GND</text>
<text x="135.8" y="147">R2</text>
<text x="135.8" y="146.8">130</text>
<text x="153.8" y="150">GND</text>
<text x="267.9" y="145.2" transform="rotate(-90 267.9 145.2)">R8</text>
<text x="271.4" y="145.2" transform="rotate(-90 271.4 145.2)">10k</text>
<text x="116" y="150.9">S-DWN</text>
<text x="119.8" y="151.8">GND</text>
<text x="135.8" y="150.7">R3</text>
<text x="135.8" y="150.5">47</text>
<text x="135.8" y="154.3">47</text>
<text x="163.2" y="153.8">LED_PIRANHA_5MM</text>
<text x="178.3" y="151.8">GND</text>
<text x="119.8" y="161.3">GND</text>
</g>
<g font-size="1.9" fill="#008000">
<text x="82" y="147.9">1 = Up</text>
<text x="82" y="149.9">2 = Enter</text>
<text x="82" y="151.8">3 = Down</text>
</g>
<g font-size="1.6" fill="#808080">
<text x="147" y="59.1">2</text>
<text x="147" y="57.2">3</text>
<text x="147" y="61">1</text>
<text x="168.2" y="64.7">4</text>
<text x="147" y="70.4">2</text>
<text x="147" y="68.5">3</text>
<text x="168.2" y="70.4">1</text>
<text x="168.2" y="68.5">2</text>
<text x="168.2" y="66.6">3</text>
<text x="76.2" y="74.2">1</text>
<text x="76.2" y="72.3">2</text>
<text x="81.7" y="77" transform="rotate(-90 81.7 77)">1</text>
<text x="83.6" y="77" transform="rotate(-90 83.6 77)">2</text>
<text x="147" y="72.3">1</text>
<text x="148" y="88.2">0/RX1/T</text>
<text x="168.4" y="88.2">VIN</text>
<text x="97" y="95">7</text>
<text x="97" y="93">8</text>
<text x="148" y="95.8">4/CAN-RX-PWM</text>
<text x="148" y="93.9">3/CAN-TX/PWM</text>
<text x="148" y="92">2</text>
<text x="148" y="90.1">1/TX1/T</text>
<text x="167.8" y="93.9">GND</text>
<text x="167.8" y="90.1">3.3V</text>
<text x="97" y="100.6">4</text>
<text x="97" y="98.7">5</text>
<text x="97" y="96.9">6</text>
<text x="148" y="101.4">7/RX3</text>
<text x="148" y="99.6">6/PWM</text>
<text x="148" y="97.7">5/PWM</text>
<text x="227.4" y="96.9">13</text>
<text x="228.2" y="100.6">6</text>
<text x="231.1" y="97.7">VCC</text>
<text x="231.1" y="101.4">RESET</text>
<text x="239.8" y="97.7">ANT</text>
<text x="244.7" y="96.9">9</text>
<text x="97" y="106.3">1</text>
<text x="97" y="104.4">2</text>
<text x="97" y="102.5">3</text>
<text x="148" y="107.1">10/TX2/PWM</text>
<text x="148" y="105.2">9/RX2/PWM</text>
<text x="148" y="103.3">8/TX3</text>
<text x="166.8" y="103.3">AGND</text>
<text x="228.2" y="102.5">5</text>
<text x="228.2" y="104.4">4</text>
<text x="228.2" y="106.3">3</text>
<text x="231.1" y="103.3">NSS</text>
<text x="231.1" y="105.2">SCK</text>
<text x="231.1" y="107.1">MOSI</text>
<text x="148" y="110.9">12/MISO</text>
<text x="148" y="109">11/MOSI</text>
<text x="148" y="112.8">13/SCK/LED</text>
<text x="227.4" y="113.8">10</text>
<text x="228.2" y="108.2">2</text>
<text x="231.1" y="109">MISO</text>
<text x="239.1" y="109">DIO0</text>
<text x="239.1" y="112.8">DIO2</text>
<text x="239.1" y="110.9">DIO1</text>
<text x="244.7" y="113.8">11</text>
<text x="244.7" y="108.2">14</text>
<text x="244.7" y="111.9">16</text>
<text x="244.7" y="110.1">15</text>
<text x="148" y="118.4">16/A2/T</text>
<text x="148" y="116.5">15/A1/T</text>
<text x="148" y="114.7">14/A1</text>
<text x="228.2" y="117.6">1</text>
<text x="228.2" y="115.7">8</text>
<text x="231.1" y="118.4">GND</text>
<text x="231.1" y="116.5">GND</text>
<text x="231.1" y="114.7">GND</text>
<text x="239.1" y="114.7">DIO3</text>
<text x="239.1" y="116.5">DIO4</text>
<text x="239.1" y="118.4">DIO5</text>
<text x="244.7" y="115.7">12</text>
<text x="244.7" y="117.6">7</text>
<text x="148" y="126">20/A6/PWM</text>
<text x="148" y="124.1">19/A5/T/SCL0</text>
<text x="148" y="122.2">18/A4/T/SDA0</text>
<text x="148" y="120.3">17/A3/T</text>
<text x="54.8" y="128.9">-</text>
<text x="63" y="128.9">+</text>
<text x="148" y="131.7">23/A9/T/PWM</text>
<text x="148" y="129.8">22/A8/T/PWM</text>
<text x="148" y="127.9">21/A7/PWM</text>
<text x="114.9" y="136.5">1</text>
<text x="120.1" y="136.5">3</text>
<text x="206.5" y="136.5">5 GND</text>
<text x="206.5" y="134.6">6 NC</text>
<text x="249.9" y="136.5">4</text>
<text x="54.8" y="140.3">-</text>
<text x="59.6" y="140.3">+</text>
<text x="114.9" y="138.4">2</text>
<text x="120.1" y="138.4">4</text>
<text x="206.5" y="142.2">2 RXI</text>
<text x="206.5" y="140.3">3 TXO</text>
<text x="206.5" y="138.4">4 VCC</text>
<text x="249.9" y="142.2">1</text>
<text x="249.9" y="140.3">2</text>
<text x="249.9" y="138.4">3</text>
<text x="95.1" y="149.7">2</text>
<text x="95.1" y="147.8">3</text>
<text x="95.1" y="145.9">4</text>
<text x="114.9" y="145.9">1</text>
<text x="114.9" y="147.8">2</text>
<text x="120.1" y="147.8">4</text>
<text x="120.1" y="145.9">3</text>
<text x="147.4" y="149.7">1</text>
<text x="147.4" y="147.8">2</text>
<text x="147.4" y="145.9">3</text>
<text x="147.4" y="144.1">4</text>
<text x="165" y="148.6">BLU</text>
<text x="165" y="146.8">RED</text>
<text x="173.8" y="148.7">C</text>
<text x="206.5" y="144.1">1 RES</text>
<text x="95.1" y="151.6">1</text>
<text x="114.9" y="155.4">1</text>
<text x="120.1" y="155.4">3</text>
<text x="165" y="150.5">GRN</text>
<text x="114.9" y="157.3">2</text>
<text x="120.1" y="157.3">4</text>
</g>
<g font-size="1.5" fill="#008000">
<text x="176.4" y="66">GND</text>
<text x="176.4" y="67.5">Vcc</text>
<text x="176.4" y="69.1">SCL</text>
<text x="176.4" y="70.7">SDA</text>
<text x="242.5" y="148.1">VCC, Data, nc, GND</text>
</g>
<g font-size="1.5" fill="#808080">
<text x="74.5" y="91.4">PPS</text>
<text x="136.8" y="93.3">DHTDATA</text>
<text x="138.7" y="91.4">DIO0</text>
<text x="138.7" y="95.2">RES</text>
<text x="100.9" y="99">V_BCKP</text>
<text x="100.9" y="97.1">PPS</text>
<text x="138.7" y="100.9">TXO</text>
<text x="138.7" y="97.1">DIO1</text>
<text x="138.7" y="99">DIO2</text>
<text x="218" y="100.9">RESET</text>
<text x="100.9" y="106.6">TX1</text>
<text x="102.8" y="104.6">RX1</text>
<text x="138.7" y="106.6">NSS</text>
<text x="138.7" y="104.6">RESET</text>
<text x="138.7" y="102.8">RXI</text>
<text x="218" y="102.8">NSS</text>
<text x="218" y="106.6">MOSI</text>
<text x="218" y="104.6">SCK</text>
<text x="138.7" y="108.4">MOSI</text>
<text x="138.7" y="110.3">MISO</text>
<text x="138.7" y="112.2">SCK</text>
<text x="218" y="108.4">MISO</text>
<text x="250.1" y="110.3">DIO1</text>
<text x="250.1" y="112.2">DIO2</text>
<text x="250.1" y="108.4">DIO0</text>
<text x="133" y="116">LED-RED</text>
<text x="133" y="117.9">LED-GREEN</text>
<text x="133" y="119.8">LED-BLUE</text>
<text x="138.7" y="121.7">SDA0</text>
<text x="138.7" y="123.5">SCL0</text>
<text x="68.8" y="129.2">V_BCKP</text>
<text x="136.8" y="127.3">DOWN</text>
<text x="136.8" y="129.2">ENTER</text>
<text x="136.8" y="131.1">UP</text>
<text x="253.9" y="140.5">DHTDATA</text>
<text x="99" y="148.1">DOWN</text>
<text x="99" y="150">ENTER</text>
<text x="99" y="151.8">UP</text>
</g>
<g font-size="1.3" fill="#800000">
<text x="100.5" y="70.4" transform="rotate(-90 100.5 70.4)">+</text>
<text x="217.5" y="89.2" transform="rotate(-90 217.5 89.2)">+</text>
</g>
<g font-size="1.3" fill="#808080">
<text x="160.1" y="70.7">SDA0</text>
<text x="160.4" y="68.8">SCL0</text>
<text x="102.8" y="100.9">3.3V</text>
<text x="102.8" y="102.8">GND</text>
</g>
</svg>
